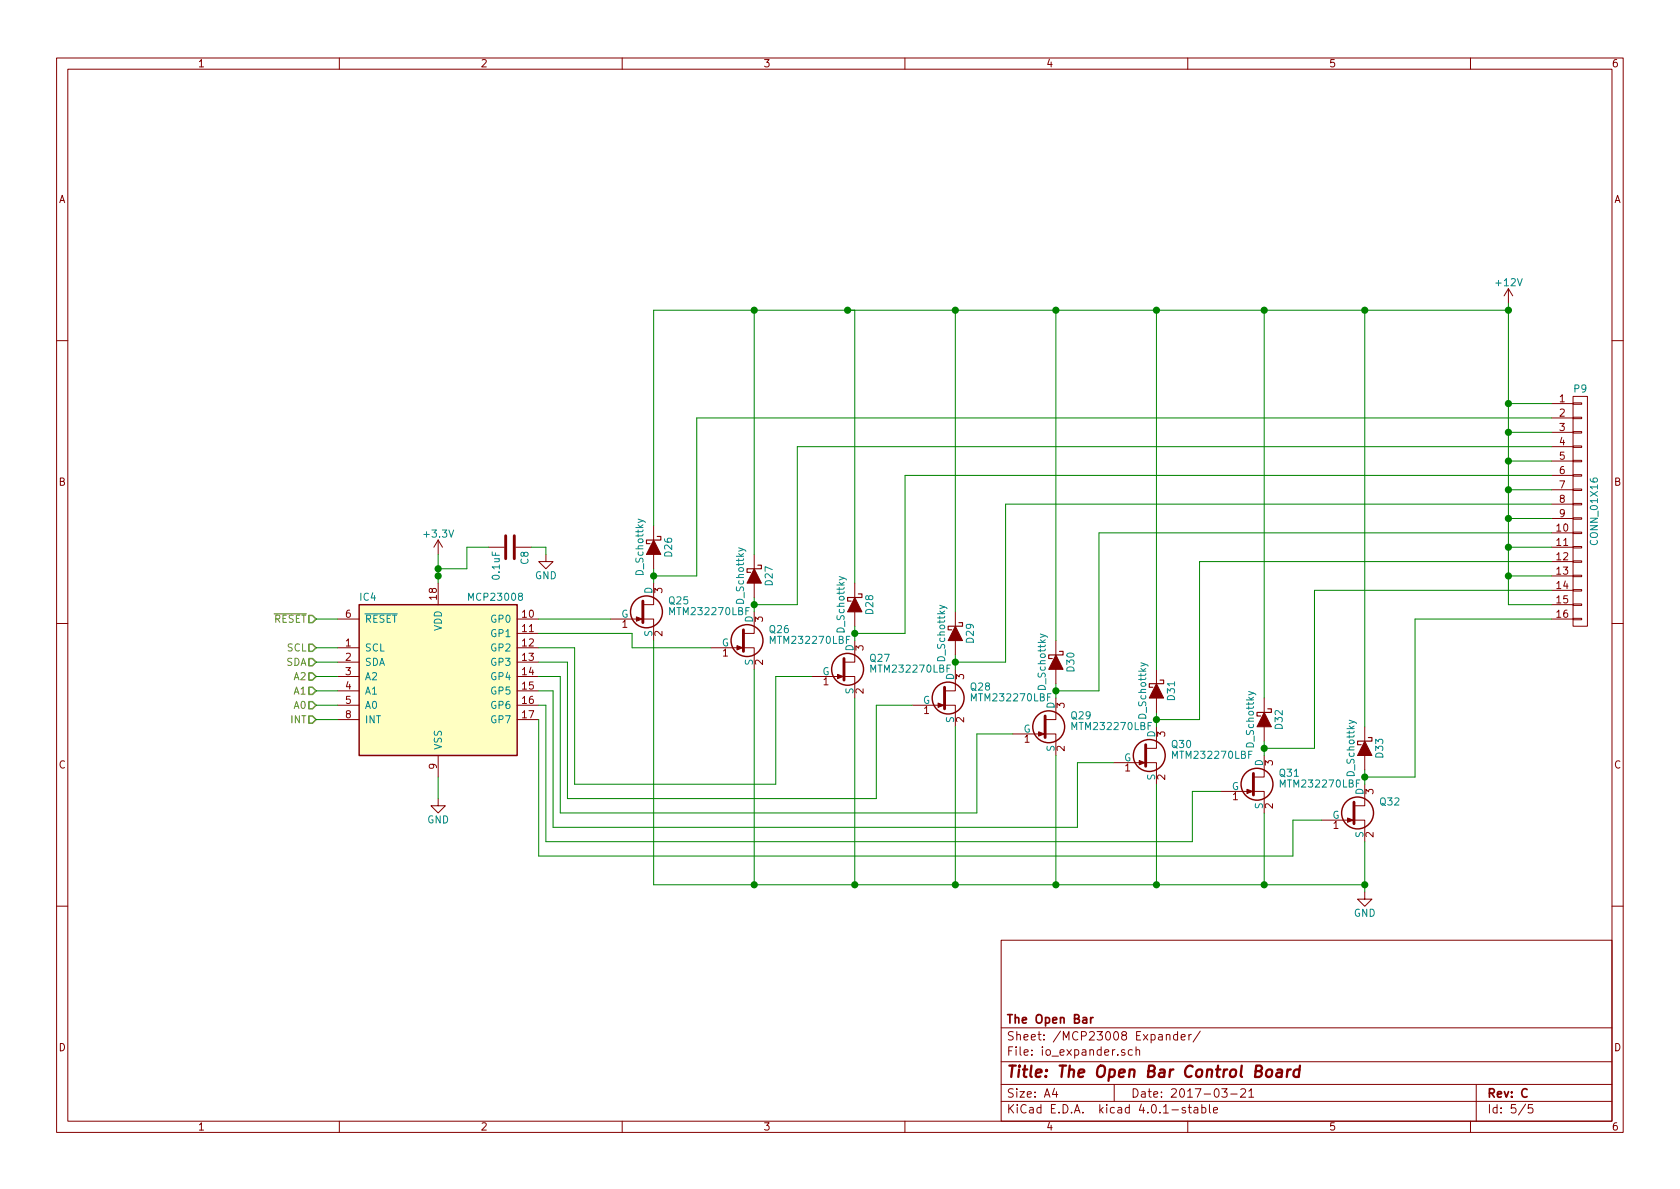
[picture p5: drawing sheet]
<svg xmlns="http://www.w3.org/2000/svg" width="297mm" height="210mm" viewBox="0 0 297 210" stroke-linecap="round" stroke-linejoin="round" font-family="sans-serif">
<g fill="none" stroke="#840000" stroke-width=".18">
<path d="M10 10.3h277v189.9h-277zM12 12.2h273v186.1h-273zM60 10.3v1.9M110 10.3v1.9M160 10.3v1.9M210 10.3v1.9M260 10.3v1.9M266.7 51l-.8 1.3M266.7 51v2.6M266.7 51l.8 1.3M10 60.2h2M274.3 71.4h3.8"/>
<path d="M274.3 73.9h3.8M274.3 76.4h3.8M274.3 79h3.8M278.1 78.9h1.6v.2h-1.6zM278.1 76.3h1.6v.3h-1.6zM278.1 73.8h1.6v.2h-1.6zM278.1 71.2h1.6v.3h-1.6zM278.1 70.1h2.6v40.6h-2.6zM285 60.2h2M77.5 95.5v2.5M77.5 95.5l-.8 1.3M77.5 95.5l.7 1.3"/>
<path d="M86.4 96.8h2.8M91.2 96.8h2.8M96.5 98v1.3h1.3l-1.3 1.3-1.3-1.3h1.3M115.6 93v2.5M115.6 98v2.6M133.3 98v2.6M274.3 81.5h3.8M274.3 84.1h3.8M274.3 86.6h3.8M274.3 89.1h3.8M274.3 91.7h3.8M274.3 94.2h3.8"/>
<path d="M274.3 96.8h3.8M274.3 99.3h3.8M278.1 99.2h1.6v.2h-1.6zM278.1 96.6h1.6v.3h-1.6zM278.1 94.1h1.6v.3h-1.6zM278.1 91.6h1.6v.2h-1.6zM278.1 89h1.6v.3h-1.6zM278.1 86.5h1.6v.2h-1.6zM278.1 83.9h1.6v.3h-1.6zM278.1 81.4h1.6v.3h-1.6zM10 110.3h2M59.7 109.5h3.8"/>
<path d="M59.7 114.5h3.8M59.7 119.6h3.8M59.7 117.1h3.8M77.5 103.1v3.8M91.4 109.5h3.8M91.4 114.5h3.8M91.4 119.6h3.8M91.4 117.1h3.8M91.4 112h3.8M107.9 109.5h5.1M113.8 109.5h1.8v3.8M115.6 103.1v3.8h-1.8"/>
<path d="M125.7 114.5h5.1M131.6 114.5h1.7v3.9M133.3 108.2v3.8h-1.7M133.3 103.1v2.6M143.5 119.6h5.1M149.4 119.6h1.7v3.8M151.1 113.3v3.8h-1.7M151.1 103.1v2.6M151.1 108.2v2.5M168.9 118.4v3.8h-1.8M168.9 108.2v2.5M168.9 113.3v2.5"/>
<path d="M186.7 113.3v2.5M186.7 118.4v2.5M204.5 118.4v2.5M274.3 101.8h3.8M274.3 104.4h3.8M274.3 106.9h3.8M274.3 109.5h3.8M278.1 109.3h1.6v.3h-1.6zM278.1 106.8h1.6v.3h-1.6zM278.1 104.3h1.6v.2h-1.6zM278.1 101.7h1.6v.3h-1.6zM285 110.3h2"/>
<path d="M59.7 124.7h3.8M59.7 122.2h3.8M59.7 127.2h3.8M77.5 133.6v3.8M91.4 124.7h3.8M91.4 122.2h3.8M91.4 127.2h3.8M161.3 124.7h5.1M167.1 124.7h1.8v3.8M179.1 129.8h5M184.9 129.8h1.8v3.8M186.7 123.4v3.8h-1.8"/>
<path d="M196.8 134.9h5.1M202.7 134.9h1.8v3.8M204.5 128.5v3.8h-1.8M204.5 123.4v2.6M215.9 139.9h5.1M221.7 139.9h1.8v3.9M223.5 133.6v3.8h-1.8M223.5 123.4v2.6M223.5 128.5v2.6M241.3 138.7v3.8h-1.8M241.3 128.5v2.6M241.3 133.6v2.5"/>
<path d="M77.5 141.2v1.3h1.2l-1.2 1.3-1.3-1.3h1.3M233.7 145h5.1M239.5 145h1.8v3.8M241.3 157.7v1.3h1.3l-1.3 1.3-1.3-1.3h1.3M10 160.2h2M177 166.3h108v32h-108zM285 160.2h2M60 198.3v1.9M110 198.3v1.9M160 198.3v1.9M177 194.8h108M177 191.8h108"/>
<path d="M177 187.8h108M177 181.8h108M186.4 192.5l-.3 1h.9M186.8 193v1M197 191.8v3M198.9 185.7a.37 .37 0 0 0-.6 .1v.2l.6 .2v.1l-.2 .3-.4-.1M200.2 185.7l-.4-.1-.3 .3 .1 .6 .2 .1 .4-.1M200.9 185.7l.2-.1 .3 .1 .1 .9M200.9 185.1v1.5M206.2 183.1l.2-.2 .4 .1 .1 .9M208.2 183l-.4-.1-.3 .3 .1 .6 .2 .1 .4-.1M208.2 182.4v1.5"/>
<path d="M208.8 183.4l.7-.1v-.3l-.4-.1-.3 .2 .1 .7h.6M209.6 195.9a.37 .37 0 0 0-.6 .1l.1 .3 .5 .1 .1 .1-.3 .3-.4-.1M210 198.3v1.9M210.1 195.8h.5M210.2 182.9v1M210.3 195.3v1.3l.3 .2M210.6 182.9l-.4 .3M211.2 195.9h.5l.1 .9M211.8 196.2l-.5 .1-.2 .2 .2 .3 .5-.1M212.2 182.3l-1.3 2M212.5 195.9l.4-.1 .3 .3-.1 .6h-.6M212.5 195.3v1.5"/>
<path d="M213.8 195.3v1.3l.2 .2M214.6 196.3l.7-.1-.1-.3-.4-.1-.2 .2v.7h.6M216 192.5h1l-.5 .6 .4 .1v.7l-.2 .1-.7-.1M217.6 193.5h1.1M219.4 192.7l.2-.2h.4l.2 .5-.9 1h.9M220.8 193l.4-.5v1.5M220.8 194h.9M260 198.3v1.9M261 191.8v6.5M269.7 195.2l-1.2 2M271 195.3h-.7l-.1 .7 .2-.1 .5 .1 .1 .2v.5l-.2 .1-.6-.1"/>
</g>
<path d="M224 189.3a.51 .51 0 0 1 .6-.2 .51 .51 0 0 1 .3 .4v.6a.54 .54 0 0 1-.6 .4 .54 .54 0 0 1-.5-.4zM225.9 189.2h.7v1.2M226.7 189.6l-.7 .1a.4 .4 0 0 0-.4 .3 .4 .4 0 0 0 .3 .4l.7-.1M227.7 189.1l-.2 1.3M228.2 189.1a.54 .54 0 0 0-.6 .4M229.8 189.2a.7 .7 0 0 0-1 .3v.8l.2 .1 .6-.1M229.8 188.4l-.2 2" fill="none" stroke="#840000" stroke-width=".41"/>
<path d="M192.8 179.9v1M193.3 179.9l-.5 .3" fill="none" stroke="#840000" stroke-width=".3"/>
<g fill="none" stroke="#840000" stroke-width=".25">
<path d="M63.5 106.9h27.9v26.7h-27.9z"/>
<circle cx="114.3" cy="108.2" r="2.82"/>
<circle cx="132.1" cy="113.3" r="2.82"/>
<circle cx="149.9" cy="118.4" r="2.82"/>
<circle cx="167.6" cy="123.4" r="2.82"/>
<circle cx="185.4" cy="128.5" r="2.82"/>
<circle cx="203.2" cy="133.6" r="2.82"/>
<circle cx="222.2" cy="138.7" r="2.82"/>
<circle cx="240" cy="143.8" r="2.82"/>
</g>
<path d="M89.4 94.7v4.1M90.9 94.7v4.1M113.7 106.3v3.8M131.4 111.4v3.8M149.2 116.5v3.8M167 121.5v3.8M184.8 126.6v3.8M202.6 131.7v3.8M221.6 136.8v3.8M239.4 141.9v3.8" fill="none" stroke="#840000" stroke-width=".51"/>
<g fill="#840000" stroke="#840000" stroke-width=".18">
<path d="M112.5 109.1l1 .4-1 .3z"/>
<path d="M130.3 114.2l1 .3-1 .4z"/>
<path d="M148.1 119.2l1 .4-1 .4z"/>
<path d="M165.9 124.3l1 .4-1 .4z"/>
<path d="M183.6 129.4l1.1 .4-1.1 .4z"/>
<path d="M201.4 134.5l1 .4-1 .3z"/>
<path d="M220.5 139.6l1 .3-1 .4z"/>
<path d="M238.3 144.6l1 .4-1 .4z"/>
<path d="M115.6 95.5l1.2 2.5h-2.5z"/>
<path d="M133.3 100.6l1.3 2.5h-2.5z"/>
<path d="M151.1 105.7l1.3 2.5h-2.5z"/>
<path d="M168.9 110.7l1.3 2.6h-2.6z"/>
<path d="M186.7 115.8l1.3 2.6h-2.6z"/>
<path d="M204.5 120.9l1.2 2.5h-2.5z"/>
<path d="M223.5 126l1.3 2.5h-2.6z"/>
<path d="M241.3 131.1l1.3 2.5h-2.6z"/>
</g>
<g fill="none" stroke="#008484" stroke-width=".18">
<path d="M112.8 91.8l1.2 .4 .1 .2M130.6 96.9l1.2 .4 .1 .2M64.5 108.6h5.8M132.5 107.4h-.6v1.3M148.4 101.9l1.2 .5 .1 .2M150.3 112.5h-.6v1.3M166.2 107l1.1 .5 .1 .1M168 117.6h-.6v1.3M183.9 112.1l1.2 .4 .1 .2M201.7 117.2l1.2 .4 .1 .2M185.8 122.7h-.6v1.2M203.6 127.8h-.6v1.2"/>
<path d="M220.8 122.3l1.1 .4 .1 .2M221.4 132.8h-.6v1.3M238.6 127.3l1.1 .5 .1 .2M240.4 137.9h-.6v1.3"/>
</g>
<path d="M63.5 106.9h27.9v26.7h-27.9z" fill="#ffffc2" stroke="#ffffc2" stroke-width=".18"/>
<g fill="none" stroke="#008400" stroke-width=".18">
<path d="M133.3 54.9v43.1M151.1 54.9v48.2M168.9 54.9v53.3M186.7 54.9v58.4M204.5 54.9v63.5M223.5 54.9v68.5M241.3 54.9v73.6M266.7 54.9h-151.1v38.1M266.7 53.6v53.3h7.6M266.7 71.4h7.6M266.7 76.4h7.6M274.3 79h-133.3v27.9h-7.7"/>
<path d="M274.3 73.9h-151.1v27.9h-7.6M77.5 98v5.1M86.4 96.8h-3.9v3.8h-5M94 96.8h2.5v1.2M266.7 81.5h7.6M266.7 86.6h7.6M266.7 91.7h7.6M266.7 96.8h7.6M274.3 84.1h-114.3v27.9h-8.9M274.3 94.2h-80v28h-7.6M274.3 89.1h-96.5v28h-8.9M274.3 99.3h-62.2v27.9h-7.6"/>
<path d="M55.9 109.5h3.8M55.9 114.5h3.8M55.9 119.6h3.8M55.9 117.1h3.8M95.2 109.5h12.7M95.2 112h16.6v2.5h13.9M95.2 114.5h6.4v24.2h35.6v-19.1h6.3M95.2 119.6h3.9v24.2h73.6v-14h6.4M95.2 117.1h5.1v24.1h54.6v-16.5h6.4M115.6 100.6v2.5M115.6 113.3v43.2h125.7M133.3 105.7v2.5"/>
<path d="M133.3 118.4v38.1M151.1 110.7v2.6M168.9 115.8v2.6M266.7 101.8h7.6M274.3 109.5h-24.1v27.9h-8.9M274.3 104.4h-41.9v27.9h-8.9M55.9 124.7h3.8M55.9 122.2h3.8M55.9 127.2h3.8M77.5 137.4v3.8M95.2 127.2v24.2h133.4v-6.4h5.1M95.2 124.7h1.3v24.1h114.3v-8.9h5.1"/>
<path d="M95.2 122.2h2.6v24.1h92.7v-11.4h6.3M151.1 123.4v33.1M168.9 128.5v28M186.7 120.9v2.5M186.7 133.6v22.9M204.5 126v2.5M204.5 138.7v17.8M223.5 131.1v2.5M241.3 136.1v2.6M223.5 143.8v12.7M241.3 148.8v8.9"/>
</g>
<g fill="#008400" stroke="#008400" stroke-width=".25">
<circle cx="266.7" cy="71.4" r=".51"/>
<circle cx="266.7" cy="76.4" r=".51"/>
<circle cx="266.7" cy="81.5" r=".51"/>
<circle cx="266.7" cy="86.6" r=".51"/>
<circle cx="266.7" cy="91.7" r=".51"/>
<circle cx="266.7" cy="96.8" r=".51"/>
<circle cx="266.7" cy="101.8" r=".51"/>
<circle cx="241.3" cy="156.5" r=".51"/>
<circle cx="204.5" cy="156.5" r=".51"/>
<circle cx="186.7" cy="156.5" r=".51"/>
<circle cx="168.9" cy="156.5" r=".51"/>
<circle cx="151.1" cy="156.5" r=".51"/>
<circle cx="133.4" cy="156.5" r=".51"/>
<circle cx="77.5" cy="101.8" r=".51"/>
<circle cx="77.5" cy="100.6" r=".51"/>
<circle cx="223.5" cy="156.5" r=".51"/>
<circle cx="266.7" cy="54.9" r=".51"/>
<circle cx="133.4" cy="54.9" r=".51"/>
<circle cx="149.9" cy="54.9" r=".51"/>
<circle cx="168.9" cy="54.9" r=".51"/>
<circle cx="186.7" cy="54.9" r=".51"/>
<circle cx="204.5" cy="54.9" r=".51"/>
<circle cx="223.5" cy="54.9" r=".51"/>
<circle cx="241.3" cy="54.9" r=".51"/>
<circle cx="115.6" cy="101.8" r=".51"/>
<circle cx="133.4" cy="106.9" r=".51"/>
<circle cx="151.1" cy="112" r=".51"/>
<circle cx="168.9" cy="117.1" r=".51"/>
<circle cx="186.7" cy="122.2" r=".51"/>
<circle cx="204.5" cy="127.2" r=".51"/>
<circle cx="223.5" cy="132.3" r=".51"/>
<circle cx="241.3" cy="137.4" r=".51"/>
</g>
<path d="M54.6 113.9h.6l.7 .6-.7 .7h-.6zM54.6 116.5h.6l.7 .6-.7 .6h-.6zM54.6 119h.6l.7 .6-.7 .7h-.6zM54.6 108.8h.6l.7 .7-.7 .6h-.6zM54.6 121.5h.6l.7 .7-.7 .6h-.6zM54.6 124.1h.6l.7 .6-.7 .6h-.6zM54.6 126.6h.6l.7 .6-.7 .7h-.6z" fill="none" stroke="#848400" stroke-width=".25"/>
<path d="M48.5 108.6h5.7" fill="none" stroke="#848400" stroke-width=".18"/>
<path d="M116.2 94.9h.6v.6h-2.5v.6h.6M134 99.9h.6v.7h-2.5v.6h.6M151.8 105h.6v.7h-2.5v.6h.6M169.5 110.1h.7v.6h-2.6v.7h.7M187.3 115.2h.7v.6h-2.6v.7h.7M205.1 120.3h.6v.6h-2.5v.6h.6M224.2 125.3h.6v.7h-2.6v.6h.7M241.9 130.4h.7v.7h-2.6v.6h.7" fill="none" stroke="#840000" stroke-width=".2"/>
<text font-size="2.8" fill="#840000" x="178" y="190.5">Title: The Open Bar Control Board</text>
<g font-size="2.1" fill="#840000">
<text x="178" y="184">Sheet: /MCP23008 Expander/</text>
<text x="178" y="181">The Open Bar</text>
<text x="178" y="186.7">File: io_expander.sch</text>
<text x="178" y="196.9">KiCad E.D.A. kicad 4.0.1-stable</text>
<text x="178" y="194.1">Size: A4</text>
<text x="200" y="194.1">Date: 2017-03-21</text>
<text x="263" y="194.1">Rev: C</text>
<text x="263" y="196.9">Id: 5/5</text>
</g>
<g font-size="1.8" fill="#840000">
<text x="35" y="11.9">1</text>
<text x="85" y="11.9">2</text>
<text x="135" y="11.9">3</text>
<text x="185" y="11.9">4</text>
<text x="235" y="11.9">5</text>
<text x="285" y="11.9">6</text>
<text x="10.4" y="35.9">A</text>
<text x="285.4" y="35.9">A</text>
<text x="275.7" y="71.1">1</text>
<text x="275.7" y="73.7">2</text>
<text x="275.7" y="76.2">3</text>
<text x="275.7" y="78.7">4</text>
<text x="275.7" y="81.3">5</text>
<text x="275.7" y="83.8">6</text>
<text x="10.4" y="85.9">B</text>
<text x="275.7" y="86.4">7</text>
<text x="275.7" y="88.9">8</text>
<text x="285.4" y="85.9">B</text>
<text x="275.3" y="94">10</text>
<text x="275.7" y="91.4">9</text>
<text x="275.3" y="96.5">11</text>
<text x="275.3" y="99.1">12</text>
<text x="275.3" y="101.6">13</text>
<text x="77.2" y="106" transform="rotate(-90 77.2 106)">18</text>
<text x="117.1" y="104.9" transform="rotate(-90 117.1 104.9)">3</text>
<text x="275.3" y="104.1">14</text>
<text x="275.3" y="106.7">15</text>
<text x="61.1" y="109.2">6</text>
<text x="92.4" y="109.2">10</text>
<text x="92.4" y="111.8">11</text>
<text x="110" y="111">1</text>
<text x="117.1" y="112.5" transform="rotate(-90 117.1 112.5)">2</text>
<text x="134.9" y="110" transform="rotate(-90 134.9 110)">3</text>
<text x="275.3" y="109.2">16</text>
<text x="61.1" y="114.3">1</text>
<text x="61.1" y="116.8">2</text>
<text x="61.1" y="119.4">3</text>
<text x="92.4" y="114.3">12</text>
<text x="92.4" y="116.8">13</text>
<text x="92.4" y="119.4">14</text>
<text x="127.8" y="116.1">1</text>
<text x="134.9" y="117.6" transform="rotate(-90 134.9 117.6)">2</text>
<text x="152.7" y="115" transform="rotate(-90 152.7 115)">3</text>
<text x="61.1" y="121.9">4</text>
<text x="61.1" y="124.5">5</text>
<text x="92.4" y="121.9">15</text>
<text x="92.4" y="124.5">16</text>
<text x="145.6" y="121.2">1</text>
<text x="152.7" y="122.7" transform="rotate(-90 152.7 122.7)">2</text>
<text x="170.4" y="120.1" transform="rotate(-90 170.4 120.1)">3</text>
<text x="188.2" y="125.2" transform="rotate(-90 188.2 125.2)">3</text>
<text x="61.1" y="127">8</text>
<text x="92.4" y="127">17</text>
<text x="163.3" y="126.2">1</text>
<text x="170.4" y="127.7" transform="rotate(-90 170.4 127.7)">2</text>
<text x="181.1" y="131.3">1</text>
<text x="206" y="130.3" transform="rotate(-90 206 130.3)">3</text>
<text x="10.4" y="135.9">C</text>
<text x="77.2" y="136" transform="rotate(-90 77.2 136)">9</text>
<text x="188.2" y="132.8" transform="rotate(-90 188.2 132.8)">2</text>
<text x="198.9" y="136.4">1</text>
<text x="206" y="137.9" transform="rotate(-90 206 137.9)">2</text>
<text x="225" y="135.4" transform="rotate(-90 225 135.4)">3</text>
<text x="285.4" y="135.9">C</text>
<text x="218" y="141.5">1</text>
<text x="225" y="143" transform="rotate(-90 225 143)">2</text>
<text x="242.8" y="140.4" transform="rotate(-90 242.8 140.4)">3</text>
<text x="235.7" y="146.6">1</text>
<text x="242.8" y="148.1" transform="rotate(-90 242.8 148.1)">2</text>
<text x="10.4" y="185.9">D</text>
<text x="285.4" y="185.9">D</text>
<text x="35" y="199.9">1</text>
<text x="85" y="199.9">2</text>
<text x="135" y="199.9">3</text>
<text x="185" y="199.9">4</text>
<text x="235" y="199.9">5</text>
<text x="285" y="199.9">6</text>
</g>
<g font-size="1.8" fill="#008484">
<text x="264.6" y="50.6">+12V</text>
<text x="278.3" y="69.4">P9</text>
<text x="75.1" y="95">+3.3V</text>
<text x="93.4" y="99.8" transform="rotate(-90 93.4 99.8)">C8</text>
<text x="113.7" y="101.6" transform="rotate(-90 113.7 101.6)">D_Schottky</text>
<text x="118.8" y="98.4" transform="rotate(-90 118.8 98.4)">D26</text>
<text x="282.5" y="96.1" transform="rotate(-90 282.5 96.1)">CONN_01X16</text>
<text x="63.7" y="106.2">IC4</text>
<text x="83.2" y="106.2">MCP23008</text>
<text x="88.3" y="102.4" transform="rotate(-90 88.3 102.4)">0.1uF</text>
<text x="94.6" y="102.4">GND</text>
<text x="115.3" y="105" transform="rotate(-90 115.3 105)">D</text>
<text x="118.3" y="106.9">Q25</text>
<text x="131.5" y="106.7" transform="rotate(-90 131.5 106.7)">D_Schottky</text>
<text x="136.6" y="103.5" transform="rotate(-90 136.6 103.5)">D27</text>
<text x="64.5" y="110.1">RESET</text>
<text x="78.1" y="111.7" transform="rotate(-90 78.1 111.7)">VDD</text>
<text x="86.9" y="110.1">GP0</text>
<text x="86.9" y="112.6">GP1</text>
<text x="109.8" y="109.2">G</text>
<text x="115.3" y="112.6" transform="rotate(-90 115.3 112.6)">S</text>
<text x="118.7" y="108.8">MTM232270LBF</text>
<text x="133.1" y="110.1" transform="rotate(-90 133.1 110.1)">D</text>
<text x="136.1" y="111.9">Q26</text>
<text x="136.5" y="113.8">MTM232270LBF</text>
<text x="149.3" y="111.8" transform="rotate(-90 149.3 111.8)">D_Schottky</text>
<text x="154.4" y="108.6" transform="rotate(-90 154.4 108.6)">D28</text>
<text x="172.2" y="113.6" transform="rotate(-90 172.2 113.6)">D29</text>
<text x="64.5" y="115.2">SCL</text>
<text x="64.5" y="117.7">SDA</text>
<text x="86.9" y="115.2">GP2</text>
<text x="86.9" y="117.7">GP3</text>
<text x="127.6" y="114.3">G</text>
<text x="133.1" y="117.7" transform="rotate(-90 133.1 117.7)">S</text>
<text x="145.4" y="119.4">G</text>
<text x="150.9" y="115.2" transform="rotate(-90 150.9 115.2)">D</text>
<text x="153.9" y="117">Q27</text>
<text x="154.3" y="118.9">MTM232270LBF</text>
<text x="167.1" y="116.9" transform="rotate(-90 167.1 116.9)">D_Schottky</text>
<text x="189.9" y="118.7" transform="rotate(-90 189.9 118.7)">D30</text>
<text x="64.5" y="120.3">A2</text>
<text x="64.5" y="122.8">A1</text>
<text x="64.5" y="125.3">A0</text>
<text x="86.9" y="120.3">GP4</text>
<text x="86.9" y="122.8">GP5</text>
<text x="86.9" y="125.3">GP6</text>
<text x="150.9" y="122.8" transform="rotate(-90 150.9 122.8)">S</text>
<text x="163.1" y="124.5">G</text>
<text x="168.7" y="120.3" transform="rotate(-90 168.7 120.3)">D</text>
<text x="171.7" y="122.1">Q28</text>
<text x="172" y="124">MTM232270LBF</text>
<text x="184.9" y="121.9" transform="rotate(-90 184.9 121.9)">D_Schottky</text>
<text x="186.4" y="125.3" transform="rotate(-90 186.4 125.3)">D</text>
<text x="207.7" y="123.8" transform="rotate(-90 207.7 123.8)">D31</text>
<text x="64.5" y="127.9">INT</text>
<text x="86.9" y="127.9">GP7</text>
<text x="168.7" y="127.8" transform="rotate(-90 168.7 127.8)">S</text>
<text x="180.9" y="129.5">G</text>
<text x="189.4" y="127.2">Q29</text>
<text x="189.8" y="129.1">MTM232270LBF</text>
<text x="202.6" y="127" transform="rotate(-90 202.6 127)">D_Schottky</text>
<text x="204.2" y="130.4" transform="rotate(-90 204.2 130.4)">D</text>
<text x="226.8" y="128.9" transform="rotate(-90 226.8 128.9)">D32</text>
<text x="78.1" y="132.6" transform="rotate(-90 78.1 132.6)">VSS</text>
<text x="186.4" y="132.9" transform="rotate(-90 186.4 132.9)">S</text>
<text x="198.7" y="134.6">G</text>
<text x="204.2" y="138" transform="rotate(-90 204.2 138)">S</text>
<text x="207.2" y="132.3">Q30</text>
<text x="207.6" y="134.2">MTM232270LBF</text>
<text x="221.7" y="132.1" transform="rotate(-90 221.7 132.1)">D_Schottky</text>
<text x="223.3" y="135.5" transform="rotate(-90 223.3 135.5)">D</text>
<text x="226.3" y="137.3">Q31</text>
<text x="239.5" y="137.2" transform="rotate(-90 239.5 137.2)">D_Schottky</text>
<text x="244.6" y="134" transform="rotate(-90 244.6 134)">D33</text>
<text x="217.8" y="139.7">G</text>
<text x="223.3" y="143.1" transform="rotate(-90 223.3 143.1)">S</text>
<text x="226.6" y="139.2">MTM232270LBF</text>
<text x="241" y="140.6" transform="rotate(-90 241 140.6)">D</text>
<text x="244" y="142.4">Q32</text>
<text x="75.5" y="145.6">GND</text>
<text x="235.5" y="144.8">G</text>
<text x="241" y="148.2" transform="rotate(-90 241 148.2)">S</text>
<text x="239.3" y="162.1">GND</text>
</g>
<g font-size="1.8" fill="#848400">
<text x="48.3" y="110.1">RESET</text>
<text x="50.5" y="117.7">SDA</text>
<text x="50.7" y="115.2">SCL</text>
<text x="51.9" y="120.3">A2</text>
<text x="51.9" y="122.8">A1</text>
<text x="51.9" y="125.3">A0</text>
<text x="51.4" y="127.9">INT</text>
</g>
</svg>
